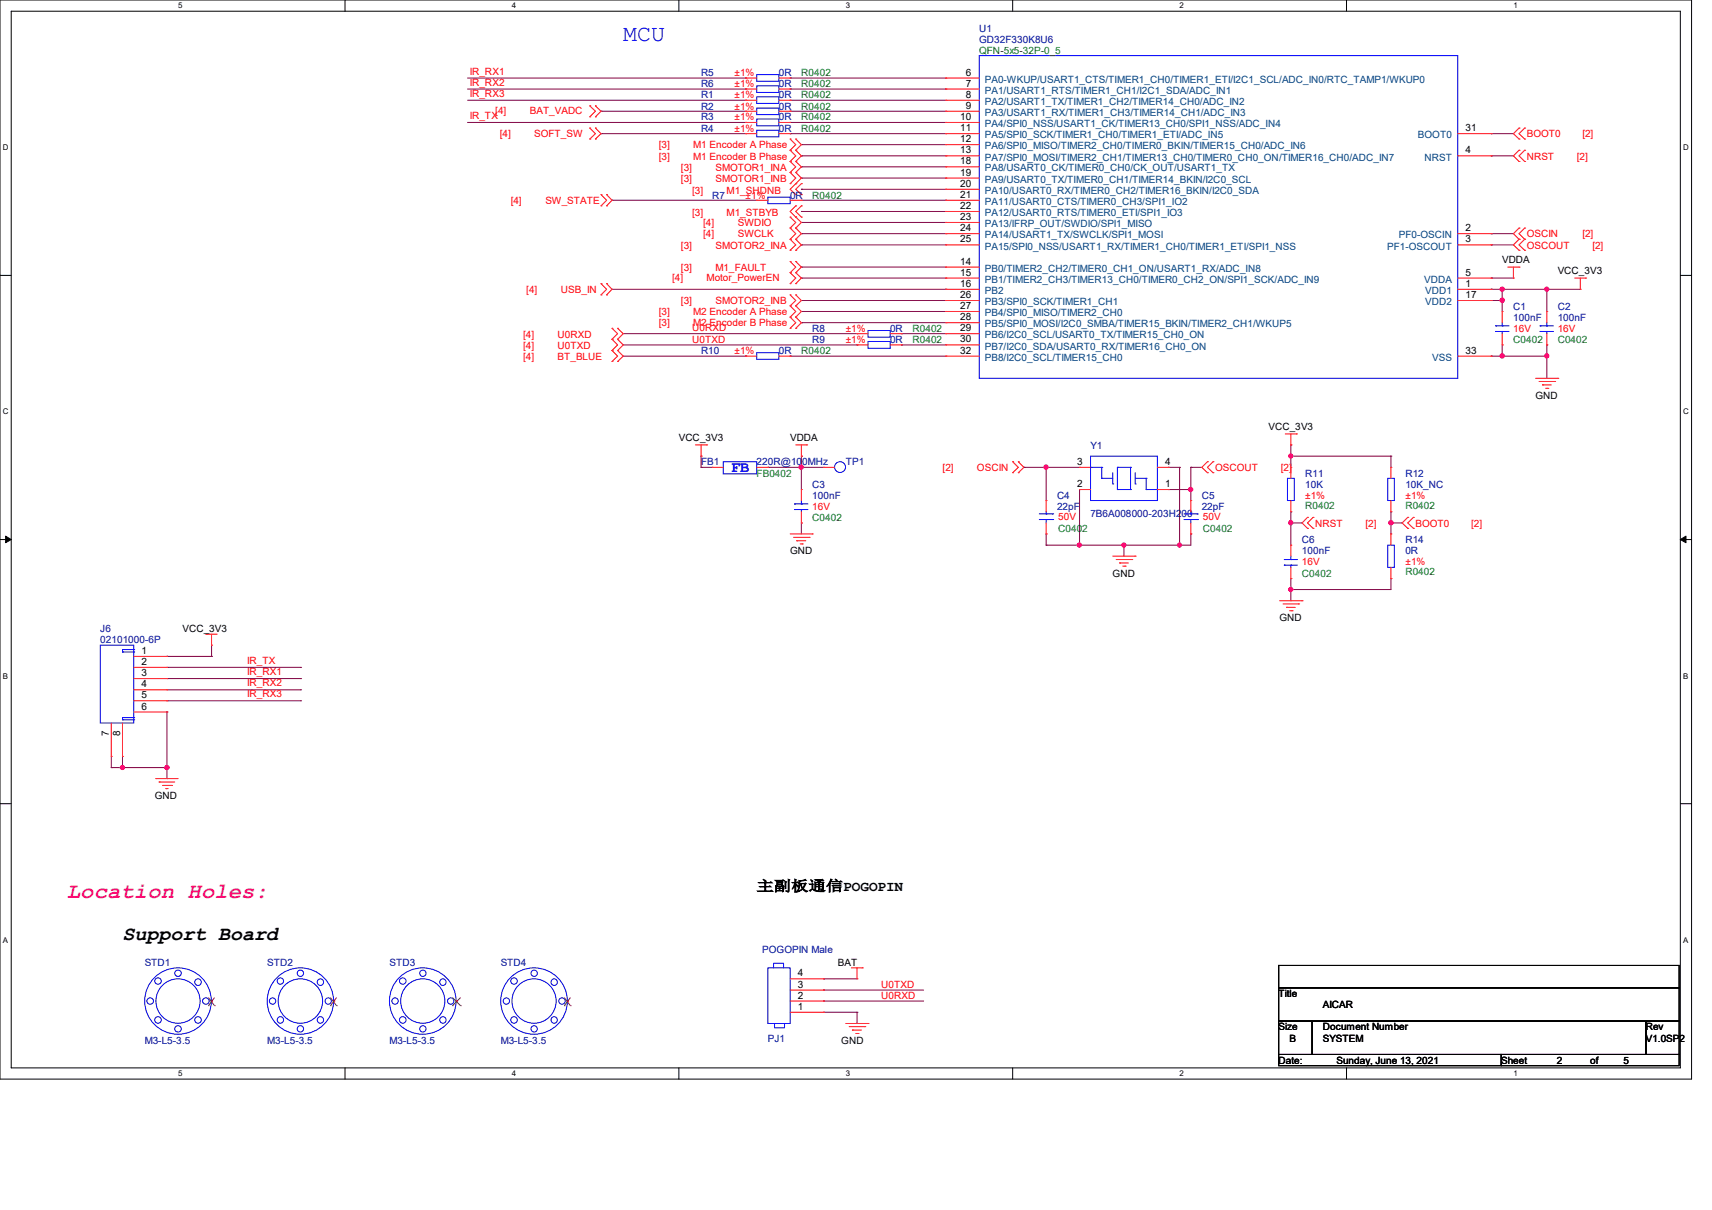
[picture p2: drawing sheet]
<svg xmlns="http://www.w3.org/2000/svg" width="297mm" height="210mm" viewBox="0 0 297 210" stroke-linecap="round" stroke-linejoin="round" font-family="sans-serif">
<path d="M0 0h293.5v187.3h-293.5zM1.9 1.9h289.6v183.4h-289.6z" fill="none" stroke="#000" stroke-width=".17"/>
<g fill="#fff">
<path d="M30.9 .2h.8v1.5h-.8z"/>
<path d="M30.9 185.5h.8v1.6h-.8z"/>
</g>
<path d="M59.9 0v1.9M59.9 185.3v2" fill="none" stroke="#000" stroke-width=".17"/>
<g fill="#fff">
<path d="M88.8 .2h.8v1.5h-.8z"/>
<path d="M88.8 185.5h.8v1.6h-.8z"/>
</g>
<path d="M117.8 0v1.9M117.8 185.3v2" fill="none" stroke="#000" stroke-width=".17"/>
<g fill="#fff">
<path d="M146.7 .2h.8v1.5h-.8z"/>
<path d="M146.7 185.5h.8v1.6h-.8z"/>
</g>
<path d="M175.7 0v1.9M175.7 185.3v2" fill="none" stroke="#000" stroke-width=".17"/>
<g fill="#fff">
<path d="M204.6 .2h.8v1.5h-.8z"/>
<path d="M204.6 185.5h.8v1.6h-.8z"/>
</g>
<path d="M233.6 0v1.9M233.6 185.3v2" fill="none" stroke="#000" stroke-width=".17"/>
<g fill="#fff">
<path d="M262.6 .2h.7v1.5h-.7z"/>
<path d="M262.6 185.5h.7v1.6h-.7z"/>
<path d="M.5 24.8h1v1.6h-1z"/>
<path d="M292 24.8h1v1.6h-1z"/>
<path d="M.5 70.7h1v1.5h-1z"/>
<path d="M292 70.7h1v1.5h-1z"/>
</g>
<path d="M0 47.8h1.9M291.5 47.8h2" fill="none" stroke="#000" stroke-width=".17"/>
<g fill="#fff">
<path d="M.5 116.5h.9v1.6h-.9z"/>
<path d="M292 116.5h.9v1.6h-.9z"/>
</g>
<path d="M0 93.6h1.9M291.5 93.6h2" fill="none" stroke="#000" stroke-width=".17"/>
<path d="M1 93l.9 .6-.9 .6zM291.5 93.6l1-.6v1.2z" fill="#000" stroke="#000" stroke-width=".17"/>
<g fill="#fff">
<path d="M.5 162.4h.9v1.5h-.9z"/>
<path d="M292 162.4h.9v1.5h-.9z"/>
</g>
<path d="M0 139.5h1.9M291.5 139.5h2M221.8 167.6h69.5v3.8h-69.5zM221.8 171.4h69.5v5.8h-69.5zM221.8 177.2h5.8v5.8h-5.8zM227.6 177.2h57.9v5.8h-57.9zM285.5 177.2h5.8v5.8h-5.8zM221.8 183h38.6v2h-38.6zM260.4 183h30.9v2h-30.9z" fill="none" stroke="#000" stroke-width=".17"/>
<g fill="none" stroke="#800040" stroke-width=".17">
<path d="M81.1 13.5h48.3M81.1 15.5h48.3M81.1 17.4h48.3M104.3 19.3h.1M104.3 19.3h25.1M129.4 13.5h.1M129.4 15.5h.1M129.4 17.4h.1M137.1 13.5h.1M137.1 15.5h.1M137.1 17.4h.1M137.1 19.3h.1"/>
<path d="M137.1 13.5h27M137.1 15.5h27M137.1 17.4h27M137.1 19.3h27M81.1 21.3h48.3M104.3 23.2h.1M104.3 23.2h25.1M106.2 34.8h.1M106.2 34.8h25.1M129.4 21.3h.1M137.1 21.3h.1M137.1 23.2h.1"/>
<path d="M137.1 23.2h27M137.1 21.3h27M139 29h.1M139 30.9h.1M139 38.6h.1M139 25.1h.1M139 27.1h.1M139 32.9h.1M139 36.7h.1M139 29h25.1M139 30.9h25.1M139 27.1h25.1"/>
<path d="M139 38.6h25.1M139 25.1h25.1M139 32.9h25.1M139 36.7h25.1M139 34.8h25.1M164.1 34.8h.1M258.7 23.2h.1M258.7 27.1h.1M258.7 23.2h3.9M258.7 27.1h3.9M106.2 50.2h57.9M108.1 57.9h40.6"/>
<path d="M108.1 59.9h40.6M139 42.5h.1M139 56h.1M139 54.1h.1M139 52.2h.1M139 40.6h.1M139 46.4h.1M139 48.3h.1M139 42.5h25.1M139 40.6h25.1M139 52.2h25.1M139 48.3h25.1"/>
<path d="M139 56h25.1M139 54.1h25.1M139 46.4h25.1M148.7 57.9h.1M148.7 59.9h.1M156.4 57.9h.1M156.4 59.9h.1M156.4 57.9h7.7M156.4 59.9h7.7M164.1 50.2h.1M258.7 40.6h.1M258.7 42.5h.1"/>
<path d="M258.7 50.2h.1M258.7 52.2h.1M258.7 48.3h.1M258.7 42.5h3.9M258.7 40.6h3.9M258.7 50.2h15.5M258.7 52.2h1.9M258.7 48.3h3.9M260.6 50.2h.1M260.6 52.2h.1M260.6 59.9h.1M260.6 50.2v3.9"/>
<path d="M260.6 59.9v1.9M268.4 50.2h.1M268.4 59.9h.1M268.4 50.2v3.9M268.4 59.9v5.8M108.1 61.8h21.3M121.6 79.2h.1M121.6 79.2v1.9M129.4 61.8h.1M137.1 61.8h.1M137.1 61.8h27M139 79.2h.1"/>
<path d="M139 79.2v5.8M223.9 77.2h.1M223.9 79.2h.1M223.9 77.2v3.9M223.9 79.2h17.4M241.3 79.2h.1M241.3 79.2v1.9M258.7 61.8h.1M258.7 61.8h9.7M260.6 61.8h.1M268.4 61.8h.1M121.6 81.1h.1"/>
<path d="M121.6 81.1h2M133.2 81.1h.1M133.2 81.1h9.7M139 81.1h.1M139 90.8h.1M139 90.8v1.9M177.6 81.1h.1M177.6 81.1h9.7M181.5 92.7h.1M181.5 94.6h.1M181.5 81.1h.1M181.5 81.1v5.8"/>
<path d="M181.5 92.7v1.9M187.3 85h.1M187.3 94.6h.1M187.3 85v9.6M195 94.6h.1M195 94.6v1.9M202.7 81.1h.1M202.7 85h.1M202.7 81.1h1.9M202.7 85h3.9M204.6 81.1h.1M204.6 94.6h.1"/>
<path d="M204.6 81.1v13.5M206.6 92.7h.1M206.6 85h.1M206.6 81.1h.1M206.6 81.1h1.9M206.6 92.7v1.9h-25.1M206.6 81.1v5.8M223.9 88.8h.1M223.9 90.8h.1M223.9 88.8v5.8M223.9 90.8h2M241.3 88.8h.1"/>
<path d="M241.3 90.8h.1M241.3 90.8h1.9M241.3 88.8v3.9M29 113.9h.1M29 115.8h23.2M29 117.8h23.2M29 119.7h23.2M29 113.9h7.7M36.7 113.9h.1M36.7 112v1.9M52.2 115.8h.1M52.2 117.8h.1"/>
<path d="M52.2 119.7h.1M223.9 100.4h.1M223.9 102.3h.1M223.9 100.4v3.9M241.3 100.4h.1M241.3 100.4v1.9h-17.4M19.3 133.2h.1M19.3 133.2h9.7M19.3 131.3v1.9M21.3 133.2h.1M21.3 131.3v1.9M29 133.2h.1"/>
<path d="M29 123.6h.1M29 135.1h.1M29 121.6h23.2M29 123.6v11.5M52.2 121.6h.1M142.9 171.8h.1M142.9 173.7h.1M142.9 175.7h.1M142.9 169.9h.1M142.9 171.8h17.3M142.9 173.7h17.3M142.9 175.7h5.8"/>
<path d="M142.9 169.9h5.8M148.7 175.7h.1M148.7 175.7v1.9"/>
</g>
<g fill="#f0f" stroke="#f0f" stroke-width=".17">
<circle cx="260.6" cy="52.1" r=".38"/>
<circle cx="268.3" cy="50.2" r=".36"/>
<circle cx="260.6" cy="50.2" r=".37"/>
<circle cx="260.6" cy="61.8" r=".38"/>
<circle cx="268.3" cy="61.8" r=".37"/>
<circle cx="223.9" cy="90.7" r=".37"/>
<circle cx="241.3" cy="90.7" r=".38"/>
<circle cx="223.9" cy="79.1" r=".36"/>
<circle cx="223.9" cy="102.3" r=".36"/>
<circle cx="139" cy="81.1" r=".38"/>
<circle cx="195" cy="94.6" r=".36"/>
<circle cx="204.6" cy="94.6" r=".36"/>
<circle cx="187.3" cy="94.6" r=".37"/>
<circle cx="181.5" cy="81.1" r=".37"/>
<circle cx="206.6" cy="84.9" r=".37"/>
<circle cx="21.2" cy="133.2" r=".36"/>
<circle cx="29" cy="133.2" r=".37"/>
</g>
<g fill="none" stroke="#f00" stroke-width=".17">
<path d="M102.3 18.4h.1M102.3 18.4l1 .9-1 1M103.3 18.4h.1M103.3 18.4l1 .9-1 1M129.4 17.4h.1M129.4 19.3h.1M129.4 13.5h.1M129.4 15.5h.1M129.4 17.4h1.9M129.4 13.5h1.9M129.4 15.5h1.9M129.4 19.3h1.9"/>
<path d="M135.1 17.4h2M135.1 13.5h2M135.1 15.5h2M135.1 19.3h2M137.1 17.4h.1M137.1 19.3h.1M137.1 13.5h.1M137.1 15.5h.1M164.1 13.5h.1M164.1 15.5h.1M164.1 17.4h.1M164.1 19.3h.1"/>
<path d="M164.1 17.4h5.8M164.1 13.5h5.8M164.1 15.5h5.8M164.1 19.3h5.8M102.3 20.3h.1M102.3 24.1h.1M102.3 22.2h.1M102.3 22.2l1 1-1 .9M103.3 20.3h.1M103.3 22.2h.1M103.3 24.1h.1M103.3 22.2l1 1-1 .9"/>
<path d="M104.3 35.7h.1M104.3 33.8h.1M104.3 33.8l.9 1-.9 .9M105.2 33.8h.1M105.2 35.7h.1M105.2 33.8l1 1-1 .9M129.4 23.2h.1M129.4 21.3h.1M129.4 23.2h1.9M129.4 21.3h1.9M131.3 34.8h.1M131.3 34.8h1.9"/>
<path d="M135.1 23.2h2M135.1 21.3h2M137.1 29.9h.1M137.1 28h.1M137.1 31.9h.1M137.1 39.6h.1M137.1 37.7h.1M137.1 26.1h.1M137.1 24.1h.1M137.1 23.2h.1M137.1 21.3h.1M137.1 28l.9 1-.9 .9"/>
<path d="M137.1 29.9l.9 1-.9 1M137.1 37.7l.9 .9-.9 1M137.1 39.6l.9 1-.9 .9M137.1 24.1l.9 1-.9 1M137.1 26.1l.9 1-.9 .9M137.1 34.8h1.9M138 28h.1M138 29.9h.1M138 31.9h.1M138 37.7h.1M138 39.6h.1M138 24.1h.1"/>
<path d="M138 26.1h.1M138 35.7h.1M138 33.8h.1M138 28l1 1-1 .9M138 29.9l1 1-1.9 2 .9 .9M138 37.7l1 .9-1 1M138 39.6l1 1-1 .9M138 24.1l1 1-1 1M138 26.1l1 1-1 .9M138 35.7l-.9 1 .9 1M139 35.7h.1M139 37.7h.1"/>
<path d="M139 31.9h.1M139 33.8h.1M139 34.8h.1M139 35.7l-1 1 1 1M139 31.9l-1 1 1 .9M164.1 21.3h.1M164.1 32.9h.1M164.1 30.9h.1M164.1 29h.1M164.1 27.1h.1M164.1 25.1h.1M164.1 23.2h.1"/>
<path d="M164.1 38.6h.1M164.1 36.7h.1M164.1 34.8h.1M164.1 23.2h5.8M164.1 27.1h5.8M164.1 21.3h5.8M164.1 32.9h5.8M164.1 30.9h5.8M164.1 29h5.8M164.1 25.1h5.8M164.1 38.6h5.8M164.1 36.7h5.8"/>
<path d="M164.1 34.8h5.8M252.9 23.2h5.8M252.9 27.1h5.8M258.7 27.1h.1M258.7 23.2h.1M263.5 22.2h.1M263.5 24.1h.1M263.5 26.1h.1M263.5 28h.1M263.5 39.6h.1M263.5 22.2l-.9 1 .9 .9M263.5 26.1l-.9 1 .9 .9"/>
<path d="M263.5 39.6l-.9 1 .9 .9M264.5 24.1h.1M264.5 22.2h.1M264.5 28h.1M264.5 26.1h.1M264.5 39.6h.1M264.5 22.2l-1 1 1 .9M264.5 26.1l-1 1 1 .9M264.5 39.6l-1 1 1 .9M104.3 51.2h.1M104.3 49.2h.1M104.3 49.2l.9 1-.9 1"/>
<path d="M105.2 49.2h.1M105.2 51.2h.1M105.2 49.2l1 1-1 1M106.2 58.9h.1M106.2 57h.1M106.2 58.9l.9 1-.9 .9M106.2 57l.9 .9-.9 1M107.1 58.9h.1M107.1 57h.1M107.1 58.9l1 1-1 .9M107.1 57l1 .9-1 1M137.1 43.4h.1"/>
<path d="M137.1 41.5h.1M137.1 53.1h.1M137.1 51.2h.1M137.1 47.3h.1M137.1 45.4h.1M137.1 55h.1M137.1 57h.1M137.1 49.2h.1M137.1 41.5l.9 1-.9 .9M137.1 51.2l.9 1-.9 .9M137.1 45.4l.9 1-.9 .9M137.1 53.1l.9 1-.9 .9"/>
<path d="M137.1 55l.9 1-.9 1M137.1 47.3l.9 1-.9 .9M138 41.5h.1M138 43.4h.1M138 51.2h.1M138 53.1h.1M138 45.4h.1M138 47.3h.1M138 55h.1M138 57h.1M138 49.2h.1M138 41.5l1 1-1 .9"/>
<path d="M138 51.2l1 1-1 .9M138 45.4l1 1-1 .9M138 53.1l1 1-1 .9M138 55l1 1-1 1M138 47.3l1 1-1 .9M148.7 57.9h.1M148.7 59.9h.1M148.7 59.9h1.9M148.7 57.9h1.9M154.4 59.9h2M154.4 57.9h2M156.4 57.9h.1"/>
<path d="M156.4 59.9h.1M164.1 50.2h.1M164.1 48.3h.1M164.1 46.4h.1M164.1 59.9h.1M164.1 57.9h.1M164.1 56h.1M164.1 54.1h.1M164.1 52.2h.1M164.1 42.5h.1M164.1 40.6h.1M164.1 48.3h5.8"/>
<path d="M164.1 46.4h5.8M164.1 50.2h5.8M164.1 40.6h5.8M164.1 42.5h5.8M164.1 52.2h5.8M164.1 59.9h5.8M164.1 57.9h5.8M164.1 56h5.8M164.1 54.1h5.8M252.9 48.3h5.8M252.9 50.2h5.8M252.9 40.6h5.8"/>
<path d="M252.9 42.5h5.8M252.9 52.2h5.8M258.7 50.2h.1M258.7 40.6h.1M258.7 42.5h.1M258.7 48.3h.1M258.7 52.2h.1M260.6 59.9h.1M260.6 54.1h.1M260.6 54.1v1.9M260.6 57.9v2M261.6 46.4h1.9"/>
<path d="M262.6 48.3h.1M262.6 46.4v1.9M263.5 46.4h.1M263.5 41.5h.1M263.5 43.4h.1M263.5 41.5l-.9 1 .9 .9M264.5 41.5h.1M264.5 43.4h.1M264.5 41.5l-1 1 1 .9M268.4 59.9h.1M268.4 54.1h.1M268.4 54.1v1.9"/>
<path d="M268.4 57.9v2M273.2 48.3h1.9M274.2 50.2h.1M274.2 48.3v1.9M275.1 48.3h.1M106.2 62.7h.1M106.2 60.8h.1M106.2 60.8l.9 1-.9 .9M107.1 60.8h.1M107.1 62.7h.1M107.1 60.8l1 1-1 .9M120.6 77.2h2"/>
<path d="M121.6 79.2h.1M121.6 77.2v2M122.6 77.2h.1M129.4 61.8h.1M129.4 61.8h1.9M135.1 61.8h2M137.1 61.8h.1M138 77.2h2M139 79.2h.1M139 77.2v2M140 77.2h.1M164.1 61.8h.1"/>
<path d="M164.1 61.8h5.8M223 75.3h1.9M223.9 77.2h.1M223.9 75.3v1.9M224.9 75.3h.1M252.9 61.8h5.8M258.7 61.8h.1M266.4 65.7h3.9M267 66.2h2.7M267.6 66.8h.1M267.6 66.8h1.5M268.1 67.4h.4"/>
<path d="M268.5 67.4h.1M269.7 66.2h.1M270.3 65.7h.1M123.6 81.1h.1M123.6 81.1h1.9M131.3 81.1h1.9M133.2 81.1h.1M137.1 92.7h3.8M137.7 93.3h2.7M138.2 93.9h.1M138.2 93.9h1.6M138.8 94.4h.4"/>
<path d="M139 90.8h.1M139 85h.1M139 85v1.9M139 88.8v2M139.2 94.4h.1M140.4 93.3h.1M140.9 92.7h.1M142.9 81.1h.1M142.9 81.1h1.9M175.7 82h.1M175.7 80.1h.1M175.7 80.1l1 1-1 .9"/>
<path d="M176.7 80.1h.1M176.7 82h.1M176.7 80.1l.9 1-.9 .9M181.5 86.9h.1M181.5 92.7h.1M181.5 86.9v1.9M181.5 90.8v1.9M187.3 81.1h.1M187.3 85h.1M187.3 85h1.9M187.3 81.1h1.9M193 96.5h3.9"/>
<path d="M193.6 97.1h2.7M194.2 97.7h.1M194.2 97.7h1.5M194.8 98.3h.4M195.2 98.3h.1M196.3 97.1h.1M196.9 96.5h.1M200.8 85h1.9M200.8 81.1h1.9M202.7 85h.1M202.7 81.1h.1M206.6 86.9h.1"/>
<path d="M206.6 92.7h.1M206.6 86.9v1.9M206.6 90.8v1.9M209.5 80.1h.1M209.5 82h.1M209.5 80.1l-1 1 1 .9M210.4 82h.1M210.4 80.1h.1M210.4 80.1l-.9 1 .9 .9M223.9 88.8h.1M223.9 81.1h.1M223.9 94.6h.1"/>
<path d="M223.9 81.1v1.9M223.9 86.9v1.9M223.9 94.6v1.9M223.9 98.5v1.9M226.8 89.8h.1M226.8 91.7h.1M226.8 89.8l-.9 1 .9 .9M227.8 91.7h.1M227.8 89.8h.1M227.8 89.8l-1 1 1 .9M241.3 88.8h.1M241.3 81.1h.1"/>
<path d="M241.3 92.7h.1M241.3 81.1v1.9M241.3 86.9v1.9M241.3 92.7v1.9M241.3 98.5v1.9M244.2 89.8h.1M244.2 91.7h.1M244.2 89.8l-1 1 1 .9M245.2 91.7h.1M245.2 89.8h.1M245.2 89.8l-1 1 1 .9M23.2 113.9h5.8"/>
<path d="M23.2 115.8h5.8M23.2 117.8h5.8M23.2 119.7h5.8M29 113.9h.1M29 115.8h.1M29 117.8h.1M29 119.7h.1M35.7 110.1h.1M35.7 110.1h2M36.7 112h.1M36.7 110.1v1.9M222 104.3h3.9"/>
<path d="M222.6 104.8h2.7M223.2 105.4h.1M223.2 105.4h1.5M223.7 106h.5M223.9 100.4h.1M224.2 106h.1M225.3 104.8h.1M225.9 104.3h.1M241.3 100.4h.1M19.3 131.3h.1M19.3 125.5v5.8M21.3 131.3h.1"/>
<path d="M21.3 125.5v5.8M23.2 121.6h5.8M23.2 123.6h5.8M27.1 135.1h.1M27.1 135.1h3.8M27.6 135.7h.1M27.6 135.7h2.7M28.2 136.3h1.6M28.8 136.9h.1M28.8 136.9h.4M29 121.6h.1M29 123.6h.1"/>
<path d="M29.8 136.3h.1M36.7 173.7h.1M57.9 173.7h.1M79.2 173.7h.1M98.5 173.7h.1M137.1 175.7h5.8M137.1 173.7h5.8M137.1 171.8h5.8M137.1 169.9h5.8M142.9 175.7h.1M142.9 173.7h.1M142.9 171.8h.1"/>
<path d="M142.9 169.9h.1M146.7 177.6h3.9M147.3 178.2h2.7M147.7 168h1.9M147.9 178.8h.1M147.9 178.8h1.5M148.5 179.4h.3M148.7 169.9h.1M148.7 168v1.9M148.8 179.4h.1M149.6 168h.1M150 178.2h.1"/>
<path d="M150.6 177.6h.1"/>
</g>
<g fill="none" stroke="#00f" stroke-width=".17">
<path d="M131.3 16.8h3.8v1.1h-3.8zM131.3 18.8h3.8v1.1h-3.8zM131.3 13h3.8v1.1h-3.8zM131.3 14.9h3.8v1.1h-3.8zM169.9 9.7h83v56h-83zM131.3 22.6h3.8v1.1h-3.8zM131.3 20.7h3.8v1.1h-3.8zM133.2 34.2h3.9v1.1h-3.9zM150.6 57.4h3.8v1.1h-3.8zM150.6 59.3h3.8v1.2h-3.8zM259.5 56.6h.1M259.5 57.5h.1"/>
<path d="M259.5 56.6h2.3M259.5 57.5h2.3M260.6 57.5h.1M260.6 56.6h.1M260.6 56v.6M260.6 57.5v.4M267.2 56.6h.1M267.2 57.5h.1M267.2 56.6h2.3M267.2 57.5h2.3M268.4 57.5h.1M268.4 56.6h.1"/>
<path d="M268.4 56v.6M268.4 57.5v.4M131.3 61.2h3.8v1.2h-3.8zM189.2 79.2h11.6v7.7h-11.6zM125.5 80.1h5.8v2.2h-5.8zM137.8 87.5h.1M137.8 88.4h.1M137.8 87.5h2.4M137.8 88.4h2.4M139 88.4h.1M139 87.5h.1M139 86.9v.6"/>
<path d="M139 88.4v.4M180.3 90.2h2.3M180.3 89.2h2.3M181.5 89.2h.1M181.5 90.2h.1M181.5 88.8v.4M181.5 90.2v.6M182.6 90.2h.1M182.6 89.2h.1M189.2 81.1h.1M189.2 81.1h1.9M191.1 83h.1"/>
<path d="M191.1 81.1h.1M191.1 83h1.9M191.1 81.1v1.9M193 84h.1M193 82v2M193.8 85h.1M193.8 81.1h.1M193.8 85h2.3M193.8 81.1v3.9M193.8 81.1h2.3M196.1 85h.1M196.1 81.1h.1"/>
<path d="M196.1 81.1v3.9M196.9 84h.1M196.9 82v2M196.9 83h1.9M198.8 83h.1M198.8 85h.1M198.8 85h2M198.8 83v2M200.8 85h.1M205.4 90.2h2.3M205.4 89.2h2.3M206.6 89.2h.1"/>
<path d="M206.6 90.2h.1M206.6 88.8v.4M206.6 90.2v.6M207.7 90.2h.1M207.7 89.2h.1M222.8 97.1h.1M222.8 98.1h.1M222.8 97.1h2.3M222.8 98.1h2.3M223.4 83h1.1v3.9h-1.1zM223.9 98.1h.1M223.9 97.1h.1"/>
<path d="M223.9 96.5v.6M223.9 98.1v.4M240.7 83h1.2v3.9h-1.2zM240.7 94.6h1.2v3.9h-1.2zM17.4 112h5.8v13.5h-5.8zM21.3 113.2h.1M21.3 113.2h1.9M23.2 113.2h.1M23.2 112.7h.1M23.2 112.7h-1.9v.5M21.3 124.9h.1M21.3 124.9h1.9"/>
<path d="M23.2 124.9h.1M23.2 124.5h.1M23.2 124.5h-1.9v.4M133.2 168h3.9v9.6h-3.9zM134.2 168v-.8h1.7v.8M134.4 177.6v.8h1.7v-.8"/>
<circle cx="145.7" cy="81.1" r=".94"/>
<circle cx="26.1" cy="173.7" r=".56"/>
<circle cx="27.4" cy="177" r=".57"/>
<circle cx="27.4" cy="170.3" r=".56"/>
<circle cx="30.9" cy="173.7" r="3.8"/>
<circle cx="30.9" cy="173.7" r="5.8"/>
<circle cx="30.9" cy="178.6" r=".56"/>
<circle cx="30.9" cy="168.9" r=".56"/>
<circle cx="34.4" cy="177" r=".57"/>
<circle cx="34.4" cy="170.5" r=".57"/>
<circle cx="35.7" cy="173.7" r=".56"/>
<circle cx="47.3" cy="173.7" r=".55"/>
<circle cx="48.6" cy="177" r=".56"/>
<circle cx="48.6" cy="170.3" r=".55"/>
<circle cx="52.1" cy="173.7" r="3.9"/>
<circle cx="52.1" cy="173.7" r="5.8"/>
<circle cx="52.1" cy="168.9" r=".55"/>
<circle cx="52.1" cy="178.6" r=".55"/>
<circle cx="55.6" cy="177" r=".56"/>
<circle cx="55.6" cy="170.5" r=".56"/>
<circle cx="56.9" cy="173.7" r=".55"/>
<circle cx="68.5" cy="173.7" r=".55"/>
<circle cx="69.9" cy="177" r=".57"/>
<circle cx="69.9" cy="170.3" r=".56"/>
<circle cx="73.3" cy="173.7" r="3.8"/>
<circle cx="73.4" cy="173.7" r="5.8"/>
<circle cx="73.4" cy="178.6" r=".55"/>
<circle cx="73.4" cy="168.9" r=".55"/>
<circle cx="76.8" cy="177" r=".56"/>
<circle cx="76.8" cy="170.5" r=".56"/>
<circle cx="78.2" cy="173.7" r=".55"/>
<circle cx="87.8" cy="173.7" r=".55"/>
<circle cx="89.2" cy="177" r=".57"/>
<circle cx="89.2" cy="170.3" r=".56"/>
<circle cx="92.6" cy="173.7" r="3.8"/>
<circle cx="92.7" cy="173.7" r="5.8"/>
<circle cx="92.7" cy="178.6" r=".55"/>
<circle cx="92.7" cy="168.9" r=".55"/>
<circle cx="96.1" cy="177" r=".56"/>
<circle cx="96.1" cy="170.5" r=".56"/>
<circle cx="97.5" cy="173.7" r=".55"/>
</g>
<g fill="none" stroke="#804000" stroke-width=".17">
<path d="M36.2 174.5h.1M36.2 173.1l1 1.4M37.2 174.5h.1M37.2 173.1l-1 1.4M57.3 174.5h.1M57.3 173.1l1.1 1.4M58.4 174.5h.1M58.4 173.1l-1.1 1.4M78.5 174.5h.1M78.5 173.1l1.4 1.4M79.9 174.5h.1M79.9 173.1l-1.4 1.4"/>
<path d="M97.9 174.5h.1M97.9 173.1l1.1 1.4M99 174.5h.1M99 173.1l-1.1 1.4"/>
</g>
<text font-size="4" fill="#00f" x="108.1" y="7.1">MCU</text>
<text font-size="3.9" fill="#f0f" x="11.6" y="155.8">Location Holes:</text>
<text font-size="3.5" x="21.3" y="163.2">Support Board</text>
<text font-size="2.7" fill="#00f" x="126.8" y="82">FB</text>
<text font-size="2.5" x="131.3" y="154.6">主副板通信POGOPIN</text>
<g font-size="1.7" fill="#000080">
<text x="169.9" y="5.5">U1</text>
<text x="169.9" y="7.4">GD32F330K8U6</text>
<text x="121.6" y="17.1">R1</text>
<text x="121.6" y="13.2">R5</text>
<text x="121.6" y="15.2">R6</text>
<text x="135.1" y="17.1">0R</text>
<text x="135.1" y="13.2">0R</text>
<text x="135.1" y="15.2">0R</text>
<text x="121.6" y="22.9">R4</text>
<text x="121.6" y="19">R2</text>
<text x="121.6" y="20.9">R3</text>
<text x="135.1" y="22.9">0R</text>
<text x="135.1" y="19">0R</text>
<text x="135.1" y="20.9">0R</text>
<text x="123.6" y="34.5">R7</text>
<text x="137.1" y="34.5">0R</text>
<text x="262.5" y="53.8">C1</text>
<text x="270.2" y="53.8">C2</text>
<text x="140.9" y="57.6">R8</text>
<text x="140.9" y="59.5">R9</text>
<text x="154.4" y="57.6">0R</text>
<text x="154.4" y="59.5">0R</text>
<text x="262.5" y="55.7">100nF</text>
<text x="270.2" y="55.7">100nF</text>
<text x="121.6" y="61.5">R10</text>
<text x="135.1" y="61.5">0R</text>
<text x="189.2" y="77.9">Y1</text>
<text x="121.6" y="80.8">FB1</text>
<text x="131.3" y="80.8">220R@100MHz</text>
<text x="146.7" y="80.8">TP1</text>
<text x="226.4" y="82.7">R11</text>
<text x="243.8" y="82.7">R12</text>
<text x="140.9" y="84.6">C3</text>
<text x="140.9" y="86.6">100nF</text>
<text x="183.4" y="86.6">C4</text>
<text x="183.4" y="88.5">22pF</text>
<text x="189.2" y="89.7">7B6A008000-203H200</text>
<text x="208.5" y="86.6">C5</text>
<text x="208.5" y="88.5">22pF</text>
<text x="226.4" y="84.6">10K</text>
<text x="243.8" y="84.6">10K_NC</text>
<text x="225.9" y="94.3">C6</text>
<text x="243.8" y="94.3">R14</text>
<text x="225.9" y="96.2">100nF</text>
<text x="243.8" y="96.2">0R</text>
<text x="17.4" y="109.7">J6</text>
<text x="17.4" y="111.7">02101000-6P</text>
<text x="25.1" y="167.6">STD1</text>
<text x="46.4" y="167.6">STD2</text>
<text x="67.6" y="167.6">STD3</text>
<text x="86.9" y="167.6">STD4</text>
<text x="132.2" y="165.3">POGOPIN Male</text>
<text x="25.1" y="181.1">M3-L5-3.5</text>
<text x="46.4" y="181.1">M3-L5-3.5</text>
<text x="67.6" y="181.1">M3-L5-3.5</text>
<text x="86.9" y="181.1">M3-L5-3.5</text>
<text x="133.2" y="180.8">PJ1</text>
</g>
<g font-size="1.7" fill="#008000">
<text x="169.9" y="9.4">QFN-5x5-32P-0_5</text>
<text x="139" y="17.1">R0402</text>
<text x="139" y="13.2">R0402</text>
<text x="139" y="15.2">R0402</text>
<text x="139" y="22.9">R0402</text>
<text x="139" y="19">R0402</text>
<text x="139" y="20.9">R0402</text>
<text x="140.9" y="34.5">R0402</text>
<text x="158.3" y="57.6">R0402</text>
<text x="158.3" y="59.5">R0402</text>
<text x="262.5" y="59.5">C0402</text>
<text x="270.2" y="59.5">C0402</text>
<text x="139" y="61.5">R0402</text>
<text x="131.3" y="82.7">FB0402</text>
<text x="226.4" y="88.3">R0402</text>
<text x="243.8" y="88.3">R0402</text>
<text x="140.9" y="90.4">C0402</text>
<text x="183.6" y="92.4">C0402</text>
<text x="208.7" y="92.4">C0402</text>
<text x="225.9" y="100.1">C0402</text>
<text x="243.8" y="99.9">R0402</text>
</g>
<g font-size="1.7" fill="#f00">
<text x="81.5" y="13">IR_RX1</text>
<text x="81.5" y="14.9">IR_RX2</text>
<text x="81.5" y="16.8">IR_RX3</text>
<text x="127.4" y="17.1">±1%</text>
<text x="127.4" y="13.2">±1%</text>
<text x="127.4" y="15.2">±1%</text>
<text x="81.5" y="20.7">IR_TX</text>
<text x="85.9" y="19.8">[4]</text>
<text x="86.7" y="23.8">[4]</text>
<text x="91.9" y="19.8">BAT_VADC</text>
<text x="92.7" y="23.8">SOFT_SW</text>
<text x="127.4" y="22.9">±1%</text>
<text x="127.4" y="19">±1%</text>
<text x="127.4" y="20.9">±1%</text>
<text x="264.9" y="23.8">BOOT0</text>
<text x="274.5" y="23.8">[2]</text>
<text x="114.3" y="25.7">[3]</text>
<text x="114.3" y="27.7">[3]</text>
<text x="118.1" y="29.6">[3]</text>
<text x="120.3" y="25.7">M1 Encoder A Phase</text>
<text x="120.3" y="27.7">M1 Encoder B Phase</text>
<text x="124.1" y="29.6">SMOTOR1_INA</text>
<text x="264.9" y="27.7">NRST</text>
<text x="273.5" y="27.7">[2]</text>
<text x="88.6" y="35.4">[4]</text>
<text x="94.6" y="35.4">SW_STATE</text>
<text x="118.1" y="31.5">[3]</text>
<text x="120.1" y="33.7">[3]</text>
<text x="124.1" y="31.5">SMOTOR1_INB</text>
<text x="126.1" y="33.7">M1_SHDNB</text>
<text x="129.4" y="34.5">±1%</text>
<text x="120.1" y="37.5">[3]</text>
<text x="122" y="39.3">[4]</text>
<text x="122" y="41.2">[4]</text>
<text x="126.1" y="37.5">M1_STBYB</text>
<text x="128" y="39.3">SWDIO</text>
<text x="128" y="41.2">SWCLK</text>
<text x="264.9" y="41.2">OSCIN</text>
<text x="274.5" y="41.2">[2]</text>
<text x="118.1" y="43.1">[3]</text>
<text x="118.1" y="47">[3]</text>
<text x="124.1" y="43.1">SMOTOR2_INA</text>
<text x="124.1" y="47">M1_FAULT</text>
<text x="264.9" y="43.1">OSCOUT</text>
<text x="276.2" y="43.1">[2]</text>
<text x="91.3" y="50.8">[4]</text>
<text x="97.3" y="50.8">USB_IN</text>
<text x="116.6" y="48.7">[4]</text>
<text x="118.1" y="52.8">[3]</text>
<text x="122.6" y="48.7">Motor_PowerEN</text>
<text x="124.1" y="52.8">SMOTOR2_INB</text>
<text x="90.8" y="58.6">[4]</text>
<text x="96.7" y="58.6">U0RXD</text>
<text x="114.3" y="54.7">[3]</text>
<text x="114.3" y="56.6">[3]</text>
<text x="120.1" y="57.5">U0RXD</text>
<text x="120.1" y="59.5">U0TXD</text>
<text x="120.3" y="54.7">M2 Encoder A Phase</text>
<text x="120.3" y="56.6">M2 Encoder B Phase</text>
<text x="146.7" y="57.6">±1%</text>
<text x="146.7" y="59.5">±1%</text>
<text x="262.5" y="57.6">16V</text>
<text x="270.2" y="57.6">16V</text>
<text x="90.8" y="62.4">[4]</text>
<text x="90.8" y="60.5">[4]</text>
<text x="96.7" y="62.4">BT_BLUE</text>
<text x="96.7" y="60.5">U0TXD</text>
<text x="127.4" y="61.5">±1%</text>
<text x="163.5" y="81.7">[2]</text>
<text x="169.5" y="81.7">OSCIN</text>
<text x="210.8" y="81.7">OSCOUT</text>
<text x="222.2" y="81.7">[2]</text>
<text x="140.9" y="88.5">16V</text>
<text x="226.4" y="86.6">±1%</text>
<text x="243.8" y="86.6">±1%</text>
<text x="183.6" y="90.2">50V</text>
<text x="208.7" y="90.2">50V</text>
<text x="228.2" y="91.4">NRST</text>
<text x="236.9" y="91.4">[2]</text>
<text x="245.6" y="91.4">BOOT0</text>
<text x="255.2" y="91.4">[2]</text>
<text x="225.9" y="98.1">16V</text>
<text x="243.8" y="98.1">±1%</text>
<text x="42.9" y="115.2">IR_TX</text>
<text x="42.9" y="117.2">IR_RX1</text>
<text x="42.9" y="119.1">IR_RX2</text>
<text x="42.9" y="121">IR_RX3</text>
<text x="152.9" y="171.5">U0TXD</text>
<text x="152.9" y="173.4">U0RXD</text>
</g>
<g font-size="1.7">
<text x="167.5" y="13.1">6</text>
<text x="167.5" y="15">7</text>
<text x="167.5" y="17">8</text>
<text x="166.6" y="20.8">10</text>
<text x="166.6" y="22.8">11</text>
<text x="167.5" y="18.9">9</text>
<text x="254.2" y="22.8">31</text>
<text x="166.6" y="28.5">18</text>
<text x="166.6" y="26.6">13</text>
<text x="166.6" y="24.7">12</text>
<text x="254.2" y="26.6">4</text>
<text x="166.6" y="32.4">20</text>
<text x="166.6" y="30.5">19</text>
<text x="166.6" y="34.3">21</text>
<text x="166.6" y="40.1">24</text>
<text x="166.6" y="38.2">23</text>
<text x="166.6" y="36.3">22</text>
<text x="254.2" y="40.1">2</text>
<text x="166.6" y="47.8">15</text>
<text x="166.6" y="45.9">14</text>
<text x="166.6" y="42.1">25</text>
<text x="254.2" y="42.1">3</text>
<text x="254.2" y="47.8">5</text>
<text x="260.6" y="45.6">VDDA</text>
<text x="270.2" y="47.6">VCC_3V3</text>
<text x="166.6" y="49.8">16</text>
<text x="166.6" y="53.6">27</text>
<text x="166.6" y="51.7">26</text>
<text x="254.2" y="49.8">1</text>
<text x="254.2" y="51.7">17</text>
<text x="166.6" y="59.4">30</text>
<text x="166.6" y="57.5">29</text>
<text x="166.6" y="55.6">28</text>
<text x="166.6" y="61.4">32</text>
<text x="254.2" y="61.4">33</text>
<text x="266.4" y="69.2">GND</text>
<text x="117.8" y="76.5">VCC_3V3</text>
<text x="137.1" y="76.5">VDDA</text>
<text x="220.1" y="74.6">VCC_3V3</text>
<text x="186.8" y="80.7">3</text>
<text x="202.1" y="80.7">4</text>
<text x="186.8" y="84.5">2</text>
<text x="202.1" y="84.5">1</text>
<text x="137.1" y="96.2">GND</text>
<text x="193" y="100.1">GND</text>
<text x="222" y="107.8">GND</text>
<text x="24.6" y="113.5">1</text>
<text x="31.7" y="109.7">VCC_3V3</text>
<text x="24.6" y="115.4">2</text>
<text x="24.6" y="117.3">3</text>
<text x="24.6" y="119.3">4</text>
<text x="24.6" y="121.2">5</text>
<text x="24.6" y="123.1">6</text>
<text x="18.9" y="127.8" transform="rotate(-90 18.9 127.8)">7</text>
<text x="20.8" y="127.8" transform="rotate(-90 20.8 127.8)">8</text>
<text x="26.8" y="138.7">GND</text>
<text x="145.4" y="167.6">BAT</text>
<text x="138.4" y="173.3">2</text>
<text x="138.4" y="171.4">3</text>
<text x="138.4" y="169.5">4</text>
<text x="221.8" y="173.1">Title</text>
<text x="138.4" y="175.3">1</text>
<text x="221.8" y="178.8">Size</text>
<text x="229.5" y="178.8">Document Number</text>
<text x="229.5" y="175">AICAR</text>
<text x="285.5" y="178.8">Rev</text>
<text x="146" y="181.1">GND</text>
<text x="221.8" y="184.6">Date:</text>
<text x="223.7" y="180.8">B</text>
<text x="229.5" y="180.8">SYSTEM</text>
<text x="231.8" y="184.6">Sunday, June 13, 2021</text>
<text x="260.4" y="184.6">Sheet</text>
<text x="270.1" y="184.6">2</text>
<text x="275.9" y="184.6">of</text>
<text x="281.6" y="184.6">5</text>
<text x="285.5" y="180.8">V1.0SP2</text>
</g>
<g font-size="1.7" fill="#004080">
<text x="170.8" y="14.4">PA0-WKUP/USART1_CTS/TIMER1_CH0/TIMER1_ETI/I2C1_SCL/ADC_IN0/RTC_TAMP1/WKUP0</text>
<text x="170.8" y="16.3">PA1/USART1_RTS/TIMER1_CH1/I2C1_SDA/ADC_IN1</text>
<text x="170.8" y="18.2">PA2/USART1_TX/TIMER1_CH2/TIMER14_CH0/ADC_IN2</text>
<text x="170.8" y="20.1">PA3/USART1_RX/TIMER1_CH3/TIMER14_CH1/ADC_IN3</text>
<text x="170.8" y="22.1">PA4/SPI0_NSS/USART1_CK/TIMER13_CH0/SPI1_NSS/ADC_IN4</text>
<text x="170.8" y="29.8">PA8/USART0_CK/TIMER0_CH0/CK_OUT/USART1_TX</text>
<text x="170.8" y="27.9">PA7/SPI0_MOSI/TIMER2_CH1/TIMER13_CH0/TIMER0_CH0_ON/TIMER16_CH0/ADC_IN7</text>
<text x="170.8" y="25.9">PA6/SPI0_MISO/TIMER2_CH0/TIMER0_BKIN/TIMER15_CH0/ADC_IN6</text>
<text x="170.8" y="24">PA5/SPI0_SCK/TIMER1_CH0/TIMER1_ETI/ADC_IN5</text>
<text x="246" y="24">BOOT0</text>
<text x="247.1" y="27.9">NRST</text>
<text x="170.8" y="33.7">PA10/USART0_RX/TIMER0_CH2/TIMER16_BKIN/I2C0_SDA</text>
<text x="170.8" y="31.7">PA9/USART0_TX/TIMER0_CH1/TIMER14_BKIN/I2C0_SCL</text>
<text x="170.8" y="35.6">PA11/USART0_CTS/TIMER0_CH3/SPI1_IO2</text>
<text x="170.8" y="41.4">PA14/USART1_TX/SWCLK/SPI1_MOSI</text>
<text x="170.8" y="39.4">PA13/IFRP_OUT/SWDIO/SPI1_MISO</text>
<text x="170.8" y="37.5">PA12/USART0_RTS/TIMER0_ETI/SPI1_IO3</text>
<text x="242.7" y="41.4">PF0-OSCIN</text>
<text x="170.8" y="47.2">PB0/TIMER2_CH2/TIMER0_CH1_ON/USART1_RX/ADC_IN8</text>
<text x="170.8" y="43.3">PA15/SPI0_NSS/USART1_RX/TIMER1_CH0/TIMER1_ETI/SPI1_NSS</text>
<text x="240.6" y="43.3">PF1-OSCOUT</text>
<text x="170.8" y="51">PB2</text>
<text x="170.8" y="49.1">PB1/TIMER2_CH3/TIMER13_CH0/TIMER0_CH2_ON/SPI1_SCK/ADC_IN9</text>
<text x="170.8" y="53">PB3/SPI0_SCK/TIMER1_CH1</text>
<text x="247.1" y="49.1">VDDA</text>
<text x="247.2" y="51">VDD1</text>
<text x="247.2" y="53">VDD2</text>
<text x="170.8" y="58.7">PB6/I2C0_SCL/USART0_TX/TIMER15_CH0_ON</text>
<text x="170.8" y="56.8">PB5/SPI0_MOSI/I2C0_SMBA/TIMER15_BKIN/TIMER2_CH1/WKUP5</text>
<text x="170.8" y="54.9">PB4/SPI0_MISO/TIMER2_CH0</text>
<text x="170.8" y="62.6">PB8/I2C0_SCL/TIMER15_CH0</text>
<text x="170.8" y="60.7">PB7/I2C0_SDA/USART0_RX/TIMER16_CH0_ON</text>
<text x="248.5" y="62.6">VSS</text>
</g>
<g font-size="1.4">
<text x="30.9" y="1.4">5</text>
<text x="88.8" y="1.4">4</text>
<text x="146.7" y="1.4">3</text>
<text x="204.6" y="1.4">2</text>
<text x="262.6" y="1.4">1</text>
<text x=".5" y="26.1">D</text>
<text x="292" y="26.1">D</text>
<text x=".5" y="71.9">C</text>
<text x="292" y="71.9">C</text>
<text x=".5" y="117.8">B</text>
<text x="292" y="117.8">B</text>
<text x=".5" y="163.6">A</text>
<text x="292" y="163.6">A</text>
<text x="30.9" y="186.8">5</text>
<text x="88.8" y="186.8">4</text>
<text x="146.7" y="186.8">3</text>
<text x="204.6" y="186.8">2</text>
<text x="262.6" y="186.8">1</text>
</g>
</svg>
